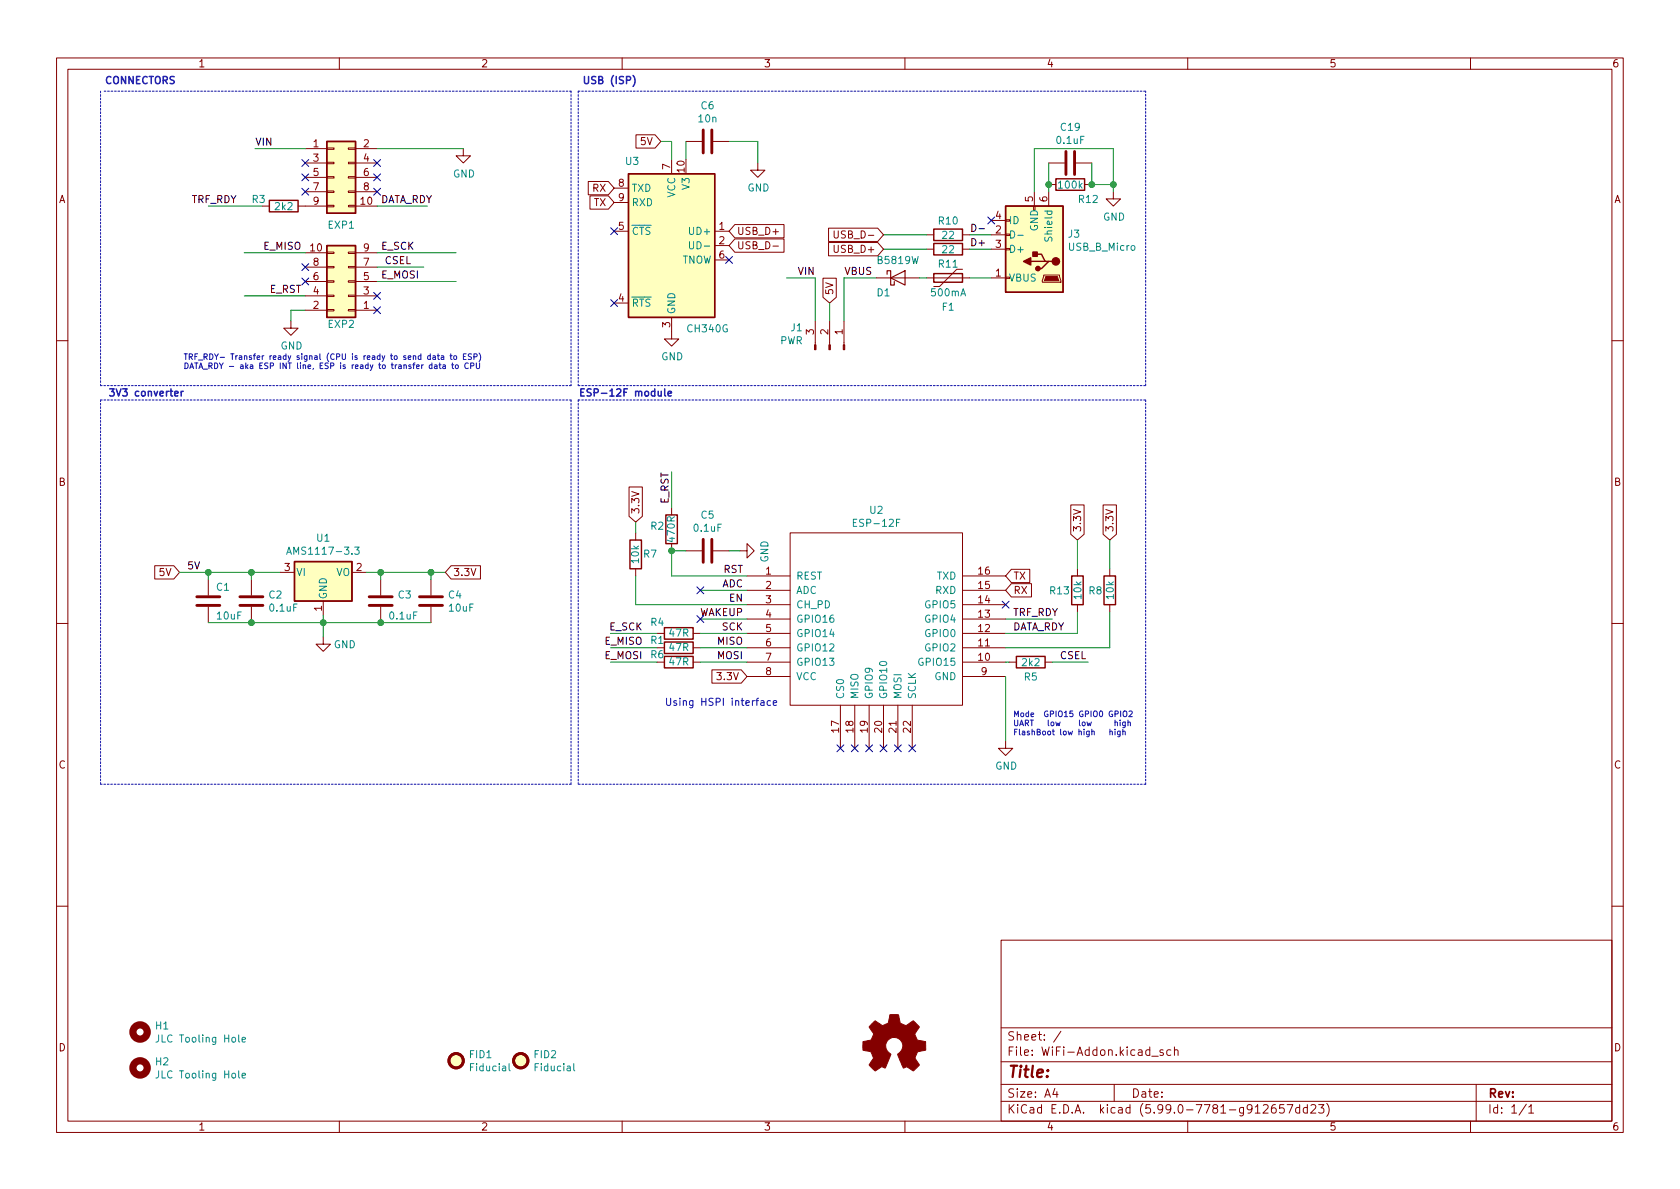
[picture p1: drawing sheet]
<svg xmlns="http://www.w3.org/2000/svg" width="297mm" height="210mm" viewBox="0 0 297 210" stroke-linecap="round" stroke-linejoin="round" font-family="sans-serif">
<g fill="none" stroke="#840000" stroke-width=".18">
<path d="M10 10.2h277v190.1h-277zM12 12.2h273v186.1h-273zM60 10.2v2M110 10.2v2M160 10.2v2M210 10.2v2M260 10.2v2M46.4 36.4h1.2M52.7 36.4h5.1M54 26.3h3.8M54 28.8h3.8M54 31.4h3.8"/>
<path d="M54 33.9h3.8M57.8 36.3h1.3v.3h-1.3zM57.8 33.8h1.3v.2h-1.3zM57.8 28.7h1.3v.3h-1.3zM57.8 26.2h1.3v.2h-1.3zM57.8 31.2h1.3v.3h-1.3zM61.6 36.3h1.3v.3h-1.3zM61.6 33.8h1.3v.2h-1.3zM61.6 28.7h1.3v.3h-1.3zM61.6 26.2h1.3v.2h-1.3zM61.6 31.2h1.3v.3h-1.3zM62.9 26.3h3.8"/>
<path d="M62.9 36.4h3.8M62.9 28.8h3.8M62.9 31.4h3.8M62.9 33.9h3.8M81.9 26.3v1.3h1.3l-1.3 1.2-1.3-1.2h1.3M104 32.1h3.6l1 1.2-1 1.1h-3.6zM104.3 34.6h3.3l1 1.2-1 1.2h-3.3zM108.6 33.3h2.5M108.6 35.8h2.5M112.4 23.8h3.4l1 1.2-1 1.2h-3.4zM118.7 28.2v2.5M121.3 25h2.8"/>
<path d="M126.1 25h2.8M129.9 39.7h8.7v2.4h-8.7l-1-1.2zM134 28.8v1.3h1.3l-1.3 1.3-1.3-1.3h1.3M175.3 39h2.5M177.8 38.9h.8v.2h-.8zM182.9 33.9v2.5M185.4 28.8h2.8M185.4 33.9v2.5M185.4 32.6h1.3M190.2 28.8h2.8M191.8 32.6h1.2M196.8 33.9v1.3h1.3l-1.3 1.2-1.2-1.2h1.2"/>
<path d="M51.4 56.8v1.2h1.3l-1.3 1.3-1.2-1.3h1.2M54 54.9h3.8M54 44.7h3.8M54 52.3h3.8M54 49.8h3.8M54 47.2h3.8M57.8 44.6h1.3v.2h-1.3zM57.8 47.1h1.3v.3h-1.3zM57.8 52.2h1.3v.2h-1.3zM57.8 54.7h1.3v.3h-1.3zM57.8 49.7h1.3v.2h-1.3zM61.6 44.6h1.3v.2h-1.3z"/>
<path d="M61.6 47.1h1.3v.3h-1.3zM61.6 52.2h1.3v.2h-1.3zM61.6 54.7h1.3v.3h-1.3zM61.6 49.7h1.3v.2h-1.3zM62.9 54.9h3.8M62.9 44.7h3.8M62.9 52.3h3.8M62.9 49.8h3.8M62.9 47.2h3.8M108.6 40.9h2.5M108.6 53.6h2.5M118.7 56.1v3.8h1.3l-1.3 1.3-1.2-1.3h1.2"/>
<path d="M126.4 40.9h2.5M126.4 43.4h2.5M126.4 46h2.5M129.9 42.3h8.7v2.3h-8.7l-1-1.2zM136.7 43.5h.9M144.1 56.8v4.2M145.5 49.2h2.4v3.4l-1.2 1-1.2-1zM146.5 40.3h8.7l1 1.2-1 1.2h-8.7zM146.5 42.9h8.7l1 1.2-1 1.1h-8.7zM146.7 56.8v4.2M147.5 40.8v1.1l.2 .2 .4-.1 .1-.1v-1.1M149.2 56.8v4.2"/>
<path d="M154.9 49.1h7.7M163.8 49.1h7.6M163.8 41.5h1.3M163.8 44.1h1.3M170.2 47.6h-1l-3.1 3.1h-1M170.2 41.5h1.2M170.2 44.1h1.2M175.3 49.1h2.5M175.3 41.5h2.5M175.3 44.1h2.5M177.8 41.4h.8v.3h-.8zM177.8 43.9h.8v.3h-.8z"/>
<path d="M184.5 48.6h2.8l.3 1.3h-3.3zM10 60.2h2M285 60.2h2M111.2 86.1h2.4v5.2l-1.2 1-1.2-1zM112.4 94.2v1.3M118.7 89.8v1.3M118.7 96.1v1.3M121.3 97.4h2.8M126.1 97.4h2.8M130.8 97.4h1.3v1.3l1.2-1.3-1.2-1.3v1.3M139.7 94.2h30.5v30.5h-30.5zM189.3 89.3h2.4v5.2l-1.2 1-1.2-1z"/>
<path d="M195 89.3h2.4v5.2l-1.2 1-1.2-1zM10 110.2h2M27.4 100h3.3l1 1.2-1 1.2h-3.3zM36.8 102.5v2.8M36.8 107.3v2.8M44.4 102.5v2.8M44.4 107.3v2.8M49.5 101.2h2.6M57.1 112.6v1.3h1.3l-1.3 1.3-1.2-1.3h1.2M57.1 106.3v2.5M62.2 101.2h2.6M67.3 102.5v2.8"/>
<path d="M67.3 107.3v2.8M76.2 102.5v2.8M76.2 107.3v2.8M79.8 100h5.1v2.4h-5.1l-1.1-1.2zM112.4 100.6v1.2M116.2 117.1h1.3M122.6 112h1.2M122.6 114.5h1.2M122.6 117.1h1.2M125.9 118.5h5.2l1 1.1-1 1.2h-5.2zM132.1 101.8h7.6M132.1 104.4h7.6"/>
<path d="M132.1 106.9h7.6M132.1 109.5h7.6M132.1 112h7.6M132.1 114.5h7.6M132.1 117.1h7.6M132.1 119.6h7.6M170.2 101.8h7.6M170.2 104.4h7.6M170.2 106.9h7.6M170.2 109.5h7.6M170.2 112h7.6M170.2 114.5h7.6"/>
<path d="M170.2 117.1h7.6M170.2 119.6h7.6M178.4 117.1h1.3M178.8 103.2h3.6v2.4h-3.6l-1-1.2zM178.8 100.7h3.3v2.3h-3.3l-1-1.2zM184.8 117.1h1.3M190.5 100.6v1.2M190.5 106.9v1.3M196.2 100.6v1.2M196.2 106.9v1.3M285 110.2h2M148.6 124.7v7.6"/>
<path d="M151.1 124.7v7.6M153.7 124.7v7.6M156.2 124.7v7.6M158.7 124.7v7.6M161.3 124.7v7.6M177.8 131.1v1.2h1.3l-1.3 1.3-1.3-1.3h1.3M10 160.2h2M177 166.3h108v32h-108zM285 160.2h2M60 198.3v2M110 198.3v2M160 198.3v2"/>
<path d="M177 194.8h108M177 191.8h108M177 187.8h108M177 181.8h108M186.5 192.5l-.4 1h1M186.9 193v1M187.6 182.4l-1.3 1.9M197 191.8v3M203.6 186.8h1.2M205.6 185.7l-.3-.1-.2 .2v.3l.5 .1v.4h-.5M207 185.7l-.4-.1-.3 .3v.4l.1 .3h.6M207.6 185.8l.3-.2 .3 .1 .1 .9"/>
<path d="M207.6 185.1v1.5M210 198.3v2M223.4 195.5l.5-.2 .2 .2 .1 .3-.9 1h.9M225.5 195.3a.59 .59 0 0 0-.7 .7v.5l.1 .3h.5l.2-.1v-.5l-.1-.2-.4-.1-.3 .3M227 195.3h-.7l-.1 .7 .2-.1 .5 .1 .2 .2-.1 .5-.2 .1-.6-.1M227.6 195.3h1l-.7 1.5M229.8 195.9l-.4-.1-.3 .3v.4l.1 .3h.6M229.8 195.3v1.5M231.1 195.9l-.4-.1-.3 .3v.4l.2 .3h.5M231.1 195.3v1.5M231.8 195.5l.6-.2 .2 .2v.3l-.9 1h.9M233.1 195.3h1l-.5 .6 .4 .1v.7l-.2 .1h-.4l-.3-.1"/>
<path d="M234.6 195.1a1.72 1.72 0 0 1 0 2.3M260 198.3v2M261 191.8v6.5M269.9 195.3l-1.3 1.9M270.3 195.8l.4-.5v1.5M270.3 196.8h.9"/>
</g>
<g fill="none" stroke="#840000" stroke-width=".25">
<path d="M47.6 35.4h5.1v2.1h-5.1zM57.8 25h5.1v12.7h-5.1zM111.1 30.7h15.3v25.4h-15.3zM177.8 36.4h10.2v15.3h-10.2zM186.7 31.6h5.1v2h-5.1zM57.8 43.4h5.1v12.7h-5.1zM165.1 48.4h5.1v1.5h-5.1zM165.1 43h5.1v2.1h-5.1zM165.1 40.5h5.1v2h-5.1zM182.2 46.2h2.6M182.9 45h1.2l.7 1.2h.6M186.1 46.2h-.7l-1.3 1.3h-.6"/>
<path d="M52.1 99.3h10.1v7h-10.1zM111.4 95.5h2v5.1h-2zM117.7 91.1h2.1v5h-2.1zM117.5 111h5.1v2h-5.1zM117.5 113.5h5.1v2.1h-5.1zM117.5 116.1h5.1v2h-5.1zM179.7 116.1h5.1v2h-5.1zM189.5 101.8h2v5.1h-2zM195.2 101.8h2v5.1h-2z"/>
</g>
<g fill="#ffffbf" stroke="#ffffbf" stroke-width=".18">
<path d="M111.1 30.7h15.3v25.4h-15.3z"/>
<path d="M57.8 43.4h5.1v12.7h-5.1z"/>
<path d="M57.8 25h5.1v12.7h-5.1z"/>
<path d="M52.1 99.3h10.1v7h-10.1z"/>
<path d="M177.8 36.4h10.2v15.3h-10.2z"/>
<circle cx="92.1" cy="187.6" r="1.27"/>
<circle cx="80.6" cy="187.6" r="1.27"/>
</g>
<g fill="none" stroke="#008484" stroke-width=".18">
<path d="M121.9 42.7v1.1l.3 .2 .3-.1 .1-.1v-1.1M178.7 40.8a.64 .64 0 0 1 .7 .7 .64 .64 0 0 1-.7 .6zM180 41.6h.9M50.7 98l.4-1.2 .4 1.2M50.8 97.7h.6M62.7 96.8h.8l-.4 .4 .3 .2v.5l-.1 .1-.6-.1M159.1 91.8h-.6v1.3M28 183v.9a.41 .41 0 0 1-.4 .4M28 189.4v.9a.41 .41 0 0 1-.4 .3M42.2 183v1.1l.2 .2M42.2 189.4v1l.2 .2M42.8 183.9l.6-.2-.1-.2-.3-.1-.2 .2 .1 .6h.4"/>
<path d="M42.8 190.2l.6-.1-.1-.3h-.3l-.2 .2 .1 .6h.4M90 188.1v1.1l.2 .2M101.4 188.1v1.1l.2 .2"/>
</g>
<g fill="none" stroke="#840000" stroke-width=".51">
<path d="M124.3 23v4M125.9 23v4M188.5 26.8v4.1M190 26.8v4.1M124.3 95.4v4M125.9 95.4v4M34.8 107.1h4.1M34.8 105.5h4.1M42.4 107.1h4.1M42.4 105.5h4.1M65.3 107.1h4M65.3 105.5h4"/>
<path d="M74.2 107.1h4M74.2 105.5h4"/>
<circle cx="80.6" cy="187.6" r="1.27"/>
<circle cx="92.1" cy="187.6" r="1.27"/>
</g>
<g fill="#840000" stroke="#840000" stroke-width=".18">
<path d="M144 61h.3v.8h-.3z"/>
<path d="M146.6 61h.2v.8h-.2z"/>
<path d="M149.1 61h.3v.8h-.3z"/>
<path d="M184.9 48.9h2l.3 .8h-2.5z"/>
<path d="M154.2 181l.6-.5 .8 .6a.62 .62 0 0 0 1 0l.2-.1a1.62 1.62 0 0 0 .5-1.4l.1-.2h1.5l.1 .8a.74 .74 0 0 0 .7 1l.5 .2 1.3-.9 1 1.1-.4 .6a.75 .75 0 0 0-.1 1.2l.2 .5 1.5 .3v1.5l-1.4 .3-.1 .1a1.23 1.23 0 0 0-.3 1.2l.7 1-.1 .2-1 .9-.8-.6a.54 .54 0 0 0-.9 .1l-1.1-2.4a2.33 2.33 0 0 0 .9-1.9 1.54 1.54 0 0 0-2.5-.7 1.54 1.54 0 0 0 .4 2.5l-1 2.5a.69 .69 0 0 0-1.2 .1l-.6 .4-1-1.1 .8-1.2-.3-.5a.71 .71 0 0 0-.9-.8l-.7-.1v-1.5l.4-.1a1.11 1.11 0 0 0 1.3-.7 .72 .72 0 0 0-.2-1.2l-.4-.6z"/>
</g>
<path d="M156.8 48.5v-.6h.7v2.5h.6v-.6M157.5 49.1l2.5-1.2v2.5z" fill="none" stroke="#840000" stroke-width=".2"/>
<g fill="#840000" stroke="#840000" stroke-width=".25">
<path d="M182.6 44.6h.8v.7h-.8z"/>
<path d="M181 46.2l1.2-.6v1.3z"/>
<circle cx="186.7" cy="46.2" r=".63"/>
<circle cx="183.5" cy="47.5" r=".38"/>
</g>
<g fill="none" stroke="#840000" stroke-width="1.3">
<circle cx="24.8" cy="188.8" r="1.27"/>
<circle cx="24.8" cy="182.5" r="1.27"/>
</g>
<path d="M171.8 39.7a.64 .64 0 0 1 .8 .6 .64 .64 0 0 1-.8 .6zM173.1 40.4h1" fill="none" stroke="#000" stroke-width=".18"/>
<path d="M111.9 13.3a1.46 1.46 0 0 1 0 2M30.9 69.6l.6-.1-.1-.2-.3-.1-.2 .2v.6h.5M32 69.2v.8M32.4 69.2l-.4 .2M116.4 69.2v.8h.3l.2-.1M116.9 69.2v.8M117.5 68.8v1.1l.2 .1M118.1 69.6l.6-.1v-.2l-.4-.1-.2 .2 .1 .6h.5" fill="none" stroke="#0000bf" stroke-width=".25"/>
<g fill="none" stroke="#0000bf" stroke-width=".18">
<path d="M76.1 63l-.3-.1-.2 .2 .1 .4h.4M76.1 62.6v1M76.4 64.6l-.3-.1-.2 .2 .1 .4h.4M76.4 64.2v1M76.6 63h.3l.1 .6M76.8 64.6h.4l.1 .6M77 63.1l-.5 .2 .2 .3 .3-.1M77.3 64.8l-.5 .1 .1 .3 .4-.1M77.3 62.9h.4M77.5 62.6v.8l.2 .2M77.6 64.5h.4M77.7 64.2v.8l.3 .2"/>
<path d="M78 63h.4l.1 .6M78.3 64.6h.4v.6M78.5 63.1l-.5 .2 .1 .3 .4-.1M78.7 64.8l-.4 .1 .1 .3 .3-.1M79.6 62.9h.3M79.7 62.6v.8l.2 .2M79.8 64.5h.4M80 64.2v.8l.2 .2M80.3 63l.3-.1 .1 .2v.3l-.1 .2-.4-.2zM80.6 64.6l.1-.1 .3 .1-.1 .5h-.3zM81.9 63h.4M82.4 62.6h-.5v1h.5"/>
<path d="M82.8 64.3a.44 .44 0 0 0-.6 .4 .44 .44 0 0 0 .6 .4M83.2 64.7h.5v-.4l-.5-.1v1M83.4 62.6h-.4l-.2 .2 .1 .2 .4 .2v.3h-.5M83.8 63.1l.5-.1v-.3l-.5-.1v1M84.2 64.2v.8l.2 .2 .4-.2v-.8M84.7 62.4a1.15 1.15 0 0 1 0 1.6M134.5 124h.5l.1 .7M135.1 124.2l-.4 .1-.2 .1 .2 .3h.4M136.2 124l-.3-.1-.3 .2 .2 .6h.4M136.7 124.3l.6-.1v-.2l-.4-.1-.2 .2 .1 .6h.5M186.7 127.7l.2 .6 .2-.4 .1 .4 .2-.6M190.9 127.3v.9l.1 .1"/>
<path d="M196.2 129.4l.4-.1 .1 .7M196.2 129v1M197.1 127.8l.4-.1 .1 .6M197.1 129h.1M197.1 127.3v1M197.1 129.3v.7M198.1 127.3v.1M198.1 129.3v.8l-.2 .2-.3-.1M198.1 129.3h-.3l-.2 .2 .1 .4h.4M198.1 127.7v.6M198.1 125.7v1M198.5 129.4l.4-.1 .1 .7"/>
<path d="M198.5 129v1M198.6 125.9l.2-.2a.34 .34 0 0 1 .4 .4v.3a.33 .33 0 0 1-.3 .3 .33 .33 0 0 1-.3-.3zM199 127.7v.8l-.2 .2-.3-.1M199 127.7h-.3l-.2 .2 .1 .4h.4M199.4 127.8l.4-.1 .1 .6M199.4 127.3v1M199.6 125.8l.4-.1 .2 .3-.6 .7h.6"/>
</g>
<g fill="none" stroke="#0000bf" stroke-width=".18" stroke-dasharray=".3 .3">
<path d="M17.8 16.1v52.1M18.4 16.1h82.6M101 16.1v52.1M102.2 16.1h100.4M102.2 16.1v52.1M17.8 70.7h83.2M101 70.7v68M101 68.2h-83.2M102.2 70.7h100.4M102.2 68.2h100.4M102.2 70.7v68M202.6 70.7v68"/>
<path d="M202.6 68.2v-52.1M17.8 138.7v-68M101 138.7h-83.2M202.6 138.7h-100.4"/>
</g>
<g fill="none" stroke="#008400" stroke-width=".18">
<path d="M36.8 36.4h9.6M45.1 26.3h8.9M66.7 26.3h15.2M66.7 36.4h8.9M116.8 25h1.9v3.2M121.3 25v3.2M128.9 25h5.1v3.8M182.9 33.9v-7.6h13.9v7.6M185.4 28.8v5.1M193 28.8v3.8h3.8M43.2 52.3h10.8M43.2 44.7h10.8"/>
<path d="M54 54.9h-2.6v1.9M66.7 49.8h13.9M66.7 47.2h8.2M66.7 44.7h13.9M139.1 49.1h5v7.7M146.7 53.6v3.2M154.9 49.1h-5.7v7.7M156.2 41.5h7.6M156.2 44.1h7.6M162.6 49.1h1.2M171.4 41.5h3.9M171.4 44.1h3.9"/>
<path d="M171.4 49.1h3.9M112.4 92.3v1.9M118.7 83.4v6.4M121.3 97.4h-2.6v4.4h13.4M128.9 97.4h1.9M190.5 95.5v5.1M196.2 95.5v5.1M31.7 101.2h17.8M36.8 110.1h39.4M36.8 101.2v1.3M44.4 101.2v1.3M57.1 108.8v3.8"/>
<path d="M64.8 101.2h13.9M67.3 101.2v1.3M76.2 101.2v1.3M107.9 114.5h8.3M107.9 117.1h8.3M107.9 112h8.3M112.4 101.8v5.1h19.7M123.8 109.5h8.3M123.8 114.5h8.3M123.8 117.1h8.3M123.8 112h8.3M123.8 104.4h8.3"/>
<path d="M177.8 109.5h8.3M177.8 117.1h.6M177.8 119.6v11.5M186.1 117.1h6.3M190.5 108.2v3.8h-12.7M196.2 108.2v6.3h-18.4"/>
</g>
<g fill="none" stroke="#000084" stroke-width=".18">
<path d="M53.4 33.3l1.2 1.2M53.4 30.8l1.2 1.2M53.4 28.2l1.2 1.2M54.6 33.3l-1.2 1.2M54.6 30.8l-1.2 1.2M54.6 28.2l-1.2 1.2M66.1 30.8l1.2 1.2M66.1 28.2l1.2 1.2M66.1 33.3l1.2 1.2M67.3 30.8l-1.2 1.2M67.3 28.2l-1.2 1.2M67.3 33.3l-1.2 1.2"/>
<path d="M174.7 38.4l1.2 1.2M175.9 38.4l-1.2 1.2M53.4 49.2l1.2 1.2M53.4 46.6l1.2 1.2M54.6 49.2l-1.2 1.2M54.6 46.6l-1.2 1.2M66.1 54.2l1.2 1.3M66.1 51.7l1.2 1.2M67.3 54.2l-1.2 1.3M67.3 51.7l-1.2 1.2M108 40.3l1.2 1.2M108 53l1.2 1.2"/>
<path d="M109.2 40.3l-1.2 1.2M109.2 53l-1.2 1.2M128.3 45.4l1.2 1.2M129.5 45.4l-1.2 1.2M123.2 108.9l1.2 1.2M123.2 103.8l1.2 1.2M124.4 108.9l-1.2 1.2M124.4 103.8l-1.2 1.2M177.2 106.3l1.2 1.2M178.4 106.3l-1.2 1.2M148 131.7l1.2 1.2M149.2 131.7l-1.2 1.2"/>
<path d="M150.5 131.7l1.2 1.2M151.7 131.7l-1.2 1.2M153.1 131.7l1.2 1.2M154.3 131.7l-1.2 1.2M155.6 131.7l1.2 1.2M156.8 131.7l-1.2 1.2M158.1 131.7l1.3 1.2M159.4 131.7l-1.3 1.2M160.7 131.7l1.2 1.2M161.9 131.7l-1.2 1.2"/>
</g>
<g fill="#008400" stroke="#008400" stroke-width=".18">
<circle cx="67.3" cy="101.2" r=".51"/>
<circle cx="76.2" cy="101.2" r=".51"/>
<circle cx="118.7" cy="97.4" r=".51"/>
<circle cx="44.5" cy="101.2" r=".51"/>
<circle cx="44.5" cy="110.1" r=".51"/>
<circle cx="36.8" cy="101.2" r=".51"/>
<circle cx="57.2" cy="110.1" r=".51"/>
<circle cx="67.3" cy="110.1" r=".51"/>
<circle cx="196.9" cy="32.6" r=".51"/>
<circle cx="185.4" cy="32.6" r=".51"/>
<circle cx="193" cy="32.6" r=".51"/>
</g>
<text font-size="2.8" fill="#840000" x="178" y="190.6">Title:</text>
<g font-size="2.1" fill="#840000">
<text x="178" y="184">Sheet: /</text>
<text x="178" y="186.7">File: WiFi-Addon.kicad_sch</text>
<text x="178" y="196.9">KiCad E.D.A. kicad (5.99.0-7781-g912657dd23)</text>
<text x="178" y="194.1">Size: A4</text>
<text x="200" y="194.1">Date:</text>
<text x="263" y="194.1">Rev:</text>
<text x="263" y="196.9">Id: 1/1</text>
</g>
<g font-size="1.8" fill="#840000">
<text x="35" y="11.9">1</text>
<text x="85" y="11.9">2</text>
<text x="135" y="11.9">3</text>
<text x="185" y="11.9">4</text>
<text x="235" y="11.9">5</text>
<text x="285" y="11.9">6</text>
<text x="55.4" y="26">1</text>
<text x="55.4" y="28.6">3</text>
<text x="64.3" y="26">2</text>
<text x="64.3" y="28.6">4</text>
<text x="113.3" y="25.6">5V</text>
<text x="118.5" y="30" transform="rotate(-90 118.5 30)">7</text>
<text x="10.3" y="35.9">A</text>
<text x="55.4" y="31.1">5</text>
<text x="55.4" y="33.6">7</text>
<text x="64.3" y="31.1">6</text>
<text x="64.3" y="33.6">8</text>
<text x="104.8" y="33.9">RX</text>
<text x="109.4" y="33">8</text>
<text x="109.4" y="35.6">9</text>
<text x="121" y="30.4" transform="rotate(-90 121 30.4)">10</text>
<text x="182.6" y="35.7" transform="rotate(-90 182.6 35.7)">5</text>
<text x="185.2" y="35.7" transform="rotate(-90 185.2 35.7)">6</text>
<text x="285.3" y="35.9">A</text>
<text x="55.4" y="36.2">9</text>
<text x="63.8" y="36.2">10</text>
<text x="105" y="36.4">TX</text>
<text x="109.4" y="40.6">5</text>
<text x="127.1" y="40.6">1</text>
<text x="130.2" y="41.5">USB_D+</text>
<text x="176" y="41.3">2</text>
<text x="176" y="38.7">4</text>
<text x="54.9" y="44.4">10</text>
<text x="55.4" y="47">8</text>
<text x="64.3" y="47">7</text>
<text x="64.3" y="44.4">9</text>
<text x="127.1" y="43.2">2</text>
<text x="127.1" y="45.7">6</text>
<text x="130.2" y="44.1">USB_D-</text>
<text x="147.8" y="44.7">USB_D+</text>
<text x="148.3" y="42.2">USB_D-</text>
<text x="176" y="43.8">3</text>
<text x="55.4" y="52.1">4</text>
<text x="55.4" y="49.5">6</text>
<text x="64.3" y="52.1">3</text>
<text x="64.3" y="49.5">5</text>
<text x="109.4" y="53.3">4</text>
<text x="147.3" y="52.3" transform="rotate(-90 147.3 52.3)">5V</text>
<text x="176" y="48.9">1</text>
<text x="55.4" y="54.6">2</text>
<text x="64.3" y="54.6">1</text>
<text x="118.5" y="57.9" transform="rotate(-90 118.5 57.9)">3</text>
<text x="143.9" y="59.2" transform="rotate(-90 143.9 59.2)">3</text>
<text x="146.4" y="59.2" transform="rotate(-90 146.4 59.2)">2</text>
<text x="149" y="59.2" transform="rotate(-90 149 59.2)">1</text>
<text x="10.3" y="85.9">B</text>
<text x="285.3" y="85.9">B</text>
<text x="113" y="91" transform="rotate(-90 113 91)">3.3V</text>
<text x="191.1" y="94.2" transform="rotate(-90 191.1 94.2)">3.3V</text>
<text x="196.8" y="94.2" transform="rotate(-90 196.8 94.2)">3.3V</text>
<text x="28.3" y="101.8">5V</text>
<text x="50.3" y="101">3</text>
<text x="63" y="101">2</text>
<text x="80.1" y="101.8">3.3V</text>
<text x="135.4" y="101.6">1</text>
<text x="173" y="101.6">16</text>
<text x="135.4" y="104.1">2</text>
<text x="135.4" y="106.7">3</text>
<text x="173" y="106.7">14</text>
<text x="173" y="104.1">15</text>
<text x="179.1" y="105">RX</text>
<text x="179.1" y="102.5">TX</text>
<text x="56.9" y="108.1" transform="rotate(-90 56.9 108.1)">1</text>
<text x="135.4" y="109.2">4</text>
<text x="135.4" y="111.8">5</text>
<text x="173" y="111.8">12</text>
<text x="173" y="109.2">13</text>
<text x="135.4" y="114.3">6</text>
<text x="135.4" y="116.8">7</text>
<text x="135.4" y="119.4">8</text>
<text x="173" y="116.8">10</text>
<text x="173" y="114.3">11</text>
<text x="173.5" y="119.4">9</text>
<text x="127.1" y="120.3">3.3V</text>
<text x="148.3" y="129.5" transform="rotate(-90 148.3 129.5)">17</text>
<text x="150.9" y="129.5" transform="rotate(-90 150.9 129.5)">18</text>
<text x="153.4" y="129.5" transform="rotate(-90 153.4 129.5)">19</text>
<text x="156" y="129.5" transform="rotate(-90 156 129.5)">20</text>
<text x="158.5" y="129.5" transform="rotate(-90 158.5 129.5)">21</text>
<text x="161" y="129.5" transform="rotate(-90 161 129.5)">22</text>
<text x="10.3" y="135.9">C</text>
<text x="285.3" y="135.9">C</text>
<text x="10.3" y="185.9">D</text>
<text x="285.3" y="185.9">D</text>
<text x="35" y="199.9">1</text>
<text x="85" y="199.9">2</text>
<text x="135" y="199.9">3</text>
<text x="185" y="199.9">4</text>
<text x="235" y="199.9">5</text>
<text x="285" y="199.9">6</text>
</g>
<g font-size="1.8" fill="#0000bf">
<text x="18.4" y="14.9">CONNECTORS</text>
<text x="102.9" y="14.9">USB (ISP)</text>
<text x="19" y="70.1">3V3 converter</text>
<text x="102.2" y="70.1">ESP-12F module</text>
<text x="117.5" y="124.8">Using HSPI interface</text>
</g>
<g font-size="1.8" fill="#008484">
<text x="123.6" y="21.6">10n</text>
<text x="124" y="19.3">C6</text>
<text x="187.6" y="23.1">C19</text>
<text x="110.6" y="29.2">U3</text>
<text x="186.9" y="25.4">0.1uF</text>
<text x="44.6" y="35.9">R3</text>
<text x="80.1" y="31.4">GND</text>
<text x="111.6" y="33.9">TXD</text>
<text x="119.4" y="35" transform="rotate(-90 119.4 35)">VCC</text>
<text x="121.9" y="33.4" transform="rotate(-90 121.9 33.4)">V3</text>
<text x="132.1" y="33.9">GND</text>
<text x="187.3" y="33.3">100k</text>
<text x="190.8" y="35.9">R12</text>
<text x="48.7" y="37.1">2k2</text>
<text x="58.1" y="40.4">EXP1</text>
<text x="111.6" y="41.5">~CTS</text>
<text x="111.6" y="36.4">RXD</text>
<text x="122.3" y="41.5">UD+</text>
<text x="166" y="39.7">R10</text>
<text x="178.3" y="39.6">ID</text>
<text x="183.5" y="40.9" transform="rotate(-90 183.5 40.9)">GND</text>
<text x="195" y="39">GND</text>
<text x="120.5" y="46.6">TNOW</text>
<text x="122.7" y="44.1">UD-</text>
<text x="155.3" y="46.7">B5819W</text>
<text x="166" y="47.3">R11</text>
<text x="166.7" y="44.8">22</text>
<text x="166.7" y="42.2">22</text>
<text x="178.3" y="44.7">D+</text>
<text x="186.1" y="42.3" transform="rotate(-90 186.1 42.3)">Shield</text>
<text x="188.9" y="42">J3</text>
<text x="189" y="44.3">USB_B_Micro</text>
<text x="155.1" y="52.4">D1</text>
<text x="164.7" y="52.4">500mA</text>
<text x="178.3" y="49.8">VBUS</text>
<text x="58.1" y="58">EXP2</text>
<text x="111.6" y="54.2">~RTS</text>
<text x="119.4" y="55.6" transform="rotate(-90 119.4 55.6)">GND</text>
<text x="121.7" y="58.8">CH340G</text>
<text x="139.9" y="58.6">J1</text>
<text x="166.6" y="54.9">F1</text>
<text x="49.6" y="61.8">GND</text>
<text x="116.9" y="63.7">GND</text>
<text x="137.9" y="60.9">PWR</text>
<text x="56" y="95.8">U1</text>
<text x="115.1" y="93.7">R2</text>
<text x="119.3" y="95.7" transform="rotate(-90 119.3 95.7)">470R</text>
<text x="122.8" y="94">0.1uF</text>
<text x="124" y="91.7">C5</text>
<text x="151.4" y="93.1">ESP-12F</text>
<text x="153.8" y="90.8">U2</text>
<text x="51.7" y="98.1">AMS1117-3.3</text>
<text x="52.3" y="101.8">VI</text>
<text x="59.4" y="101.8">VO</text>
<text x="113" y="99.5" transform="rotate(-90 113 99.5)">10k</text>
<text x="113.8" y="98.6">R7</text>
<text x="135.8" y="99.5" transform="rotate(-90 135.8 99.5)">GND</text>
<text x="38.3" y="104.5">C1</text>
<text x="47.6" y="105.8">C2</text>
<text x="57.8" y="106" transform="rotate(-90 57.8 106)">GND</text>
<text x="70.4" y="105.8">C3</text>
<text x="79.3" y="105.8">C4</text>
<text x="140.7" y="102.5">REST</text>
<text x="140.7" y="105">ADC</text>
<text x="140.7" y="107.6">CH_PD</text>
<text x="163.8" y="107.6">GPIO5</text>
<text x="165.4" y="105">RXD</text>
<text x="165.6" y="102.5">TXD</text>
<text x="185.7" y="105.1">R13</text>
<text x="191.2" y="105.9" transform="rotate(-90 191.2 105.9)">10k</text>
<text x="192.5" y="105.1">R8</text>
<text x="196.9" y="105.9" transform="rotate(-90 196.9 105.9)">10k</text>
<text x="38.4" y="109.5">10uF</text>
<text x="47.8" y="108.1">0.1uF</text>
<text x="69" y="109.5">0.1uF</text>
<text x="79.5" y="108.1">10uF</text>
<text x="115.1" y="110.7">R4</text>
<text x="115.1" y="113.8">R1</text>
<text x="118.4" y="112.6">47R</text>
<text x="140.7" y="110.1">GPIO16</text>
<text x="140.7" y="112.6">GPIO14</text>
<text x="163.8" y="112.6">GPIO0</text>
<text x="163.8" y="110.1">GPIO4</text>
<text x="59" y="114.6">GND</text>
<text x="115.1" y="116.4">R6</text>
<text x="118.4" y="115.1">47R</text>
<text x="118.4" y="117.7">47R</text>
<text x="140.7" y="115.2">GPIO12</text>
<text x="140.7" y="117.7">GPIO13</text>
<text x="162.8" y="117.7">GPIO15</text>
<text x="163.8" y="115.2">GPIO2</text>
<text x="180.8" y="117.8">2k2</text>
<text x="140.7" y="120.3">VCC</text>
<text x="149.2" y="123.7" transform="rotate(-90 149.2 123.7)">CS0</text>
<text x="151.8" y="123.7" transform="rotate(-90 151.8 123.7)">MISO</text>
<text x="154.3" y="123.7" transform="rotate(-90 154.3 123.7)">GPIO9</text>
<text x="156.8" y="123.7" transform="rotate(-90 156.8 123.7)">GPIO10</text>
<text x="159.4" y="123.7" transform="rotate(-90 159.4 123.7)">MOSI</text>
<text x="161.9" y="123.7" transform="rotate(-90 161.9 123.7)">SCLK</text>
<text x="165.2" y="120.3">GND</text>
<text x="181.1" y="120.3">R5</text>
<text x="175.9" y="136.1">GND</text>
<text x="27.5" y="182">H1</text>
<text x="28.2" y="184.3">JLC Tooling Hole</text>
<text x="27.5" y="188.4">H2</text>
<text x="28.2" y="190.7">JLC Tooling Hole</text>
<text x="83.1" y="187.1">FID1</text>
<text x="83.3" y="189.4">Fiducial</text>
<text x="94.5" y="187.1">FID2</text>
<text x="94.7" y="189.4">Fiducial</text>
</g>
<g font-size="1.8">
<text x="45.1" y="25.7">VIN</text>
<text x="33.8" y="35.9">TRF_RDY</text>
<text x="67.3" y="35.9">DATA_RDY</text>
<text x="46.7" y="44.2">E_MISO</text>
<text x="67.3" y="44.2">E_SCK</text>
<text x="67.9" y="46.7">CSEL</text>
<text x="171.4" y="43.5">D+</text>
<text x="47.6" y="51.8">E_RST</text>
<text x="67.3" y="49.2">E_MOSI</text>
<text x="141.2" y="48.6">VIN</text>
<text x="149.2" y="48.6">VBUS</text>
<text x="118.2" y="89.1" transform="rotate(-90 118.2 89.1)">E_RST</text>
<text x="33" y="100.7">5V</text>
<text x="127.9" y="101.3">RST</text>
<text x="127.6" y="103.8">ADC</text>
<text x="129" y="106.4">EN</text>
<text x="107.8" y="111.5">E_SCK</text>
<text x="123.6" y="108.9">WAKEUP</text>
<text x="127.7" y="111.5">SCK</text>
<text x="179.1" y="108.9">TRF_RDY</text>
<text x="179.1" y="111.5">DATA_RDY</text>
<text x="107" y="114">E_MISO</text>
<text x="107" y="116.5">E_MOSI</text>
<text x="126.9" y="114">MISO</text>
<text x="126.9" y="116.5">MOSI</text>
<text x="187.3" y="116.5">CSEL</text>
</g>
<g font-size="1.4" fill="#0000bf">
<text x="32.4" y="63.6">TRF_RDY- Transfer ready signal (CPU is ready to send data to ESP)</text>
<text x="32.4" y="65.2">DATA_RDY - aka ESP INT line, ESP is ready to transfer data to CPU</text>
<text x="179.1" y="126.8">Mode GPIO15 GPIO0 GPIO2</text>
<text x="179.1" y="128.4">UART</text>
<text x="179.1" y="130">FlashBoot low high</text>
<text x="184" y="128.4">low</text>
<text x="191.7" y="128.4">high</text>
<text x="192" y="130">high</text>
</g>
</svg>
